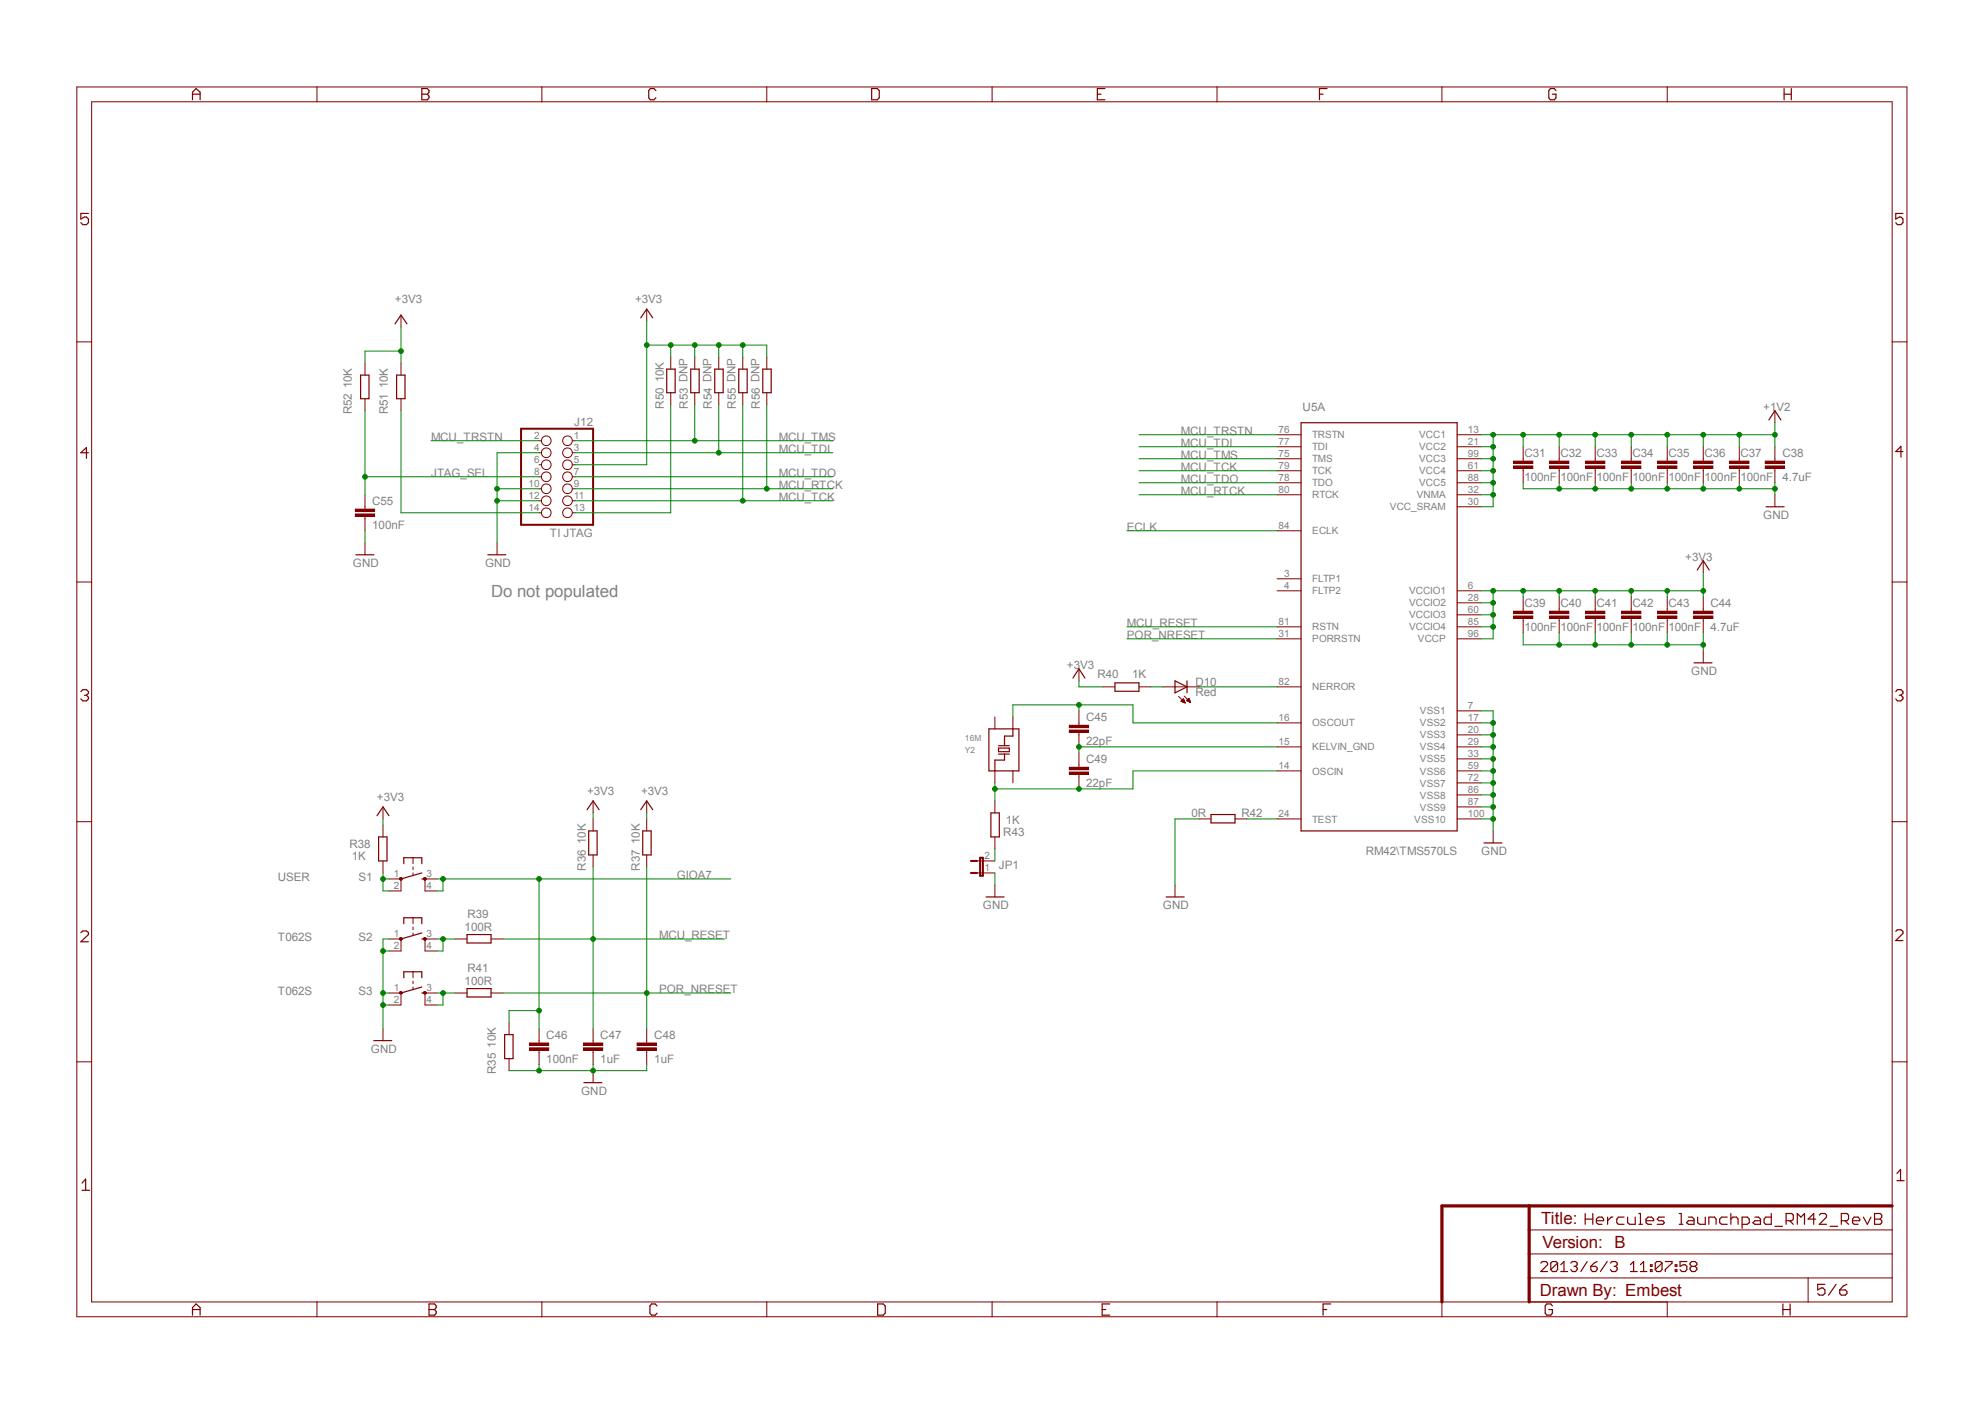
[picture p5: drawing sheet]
<svg xmlns="http://www.w3.org/2000/svg" width="420mm" height="297mm" viewBox="0 0 420 297" stroke-linecap="round" stroke-linejoin="round" font-family="sans-serif">
<g fill="none" stroke="#800000" stroke-width=".21">
<path d="M16.3 18.4h387.1v260.2h-387.1zM67.1 18.4v3.1M114.6 18.4v3.1M162.2 18.4v3.1M209.9 18.4v3.1M257.5 18.4v3.1M305.1 18.4v3.1M352.7 18.4v3.1M19.4 21.5h380.9v253.9h-380.9zM16.3 72.3h3.1M400.3 72.3h3.1M270.2 92h5.1"/>
<path d="M270.2 94.5h5.1M270.2 97.1h5.1M270.2 99.6h5.1M308.3 92h5.1M308.3 94.5h5.1M308.3 97.1h5.1M308.3 99.6h5.1M375.5 86.9v2.5M270.2 102.1h5.1M270.2 104.7h5.1M270.2 112.3h5.1M308.3 102.1h5.1"/>
<path d="M308.3 104.7h5.1M308.3 107.2h5.1M360.3 118.6v2.6M375.5 104.7v2.5M16.3 123.1h3.1M270.2 125h5.1M270.2 132.6h5.1M270.2 135.2h5.1M270.2 122.5h5.1M308.3 125h5.1M308.3 127.5h5.1M308.3 130.1h5.1"/>
<path d="M308.3 132.6h5.1M308.3 135.2h5.1M360.3 137.7v2.5M400.3 123.1h3.1M228.3 141.5v2.5M270.2 152.9h5.1M270.2 158h5.1M270.2 145.3h5.1M308.3 150.4h5.1M308.3 152.9h5.1M308.3 155.5h5.1M308.3 158h5.1"/>
<path d="M16.3 173.8h3.1M81 170.7v2.6M125.5 169.4v2.6M136.8 169.4v2.6M270.2 163.1h5.1M270.2 173.3h5.1M308.3 160.6h5.1M308.3 163.1h5.1M308.3 165.6h5.1M308.3 168.2h5.1M308.3 170.7h5.1M308.3 173.3h5.1"/>
<path d="M315.9 175.8v2.5M400.3 173.8h3.1M84.8 186v2.5M87.4 181.5v1.2M87.4 183.4v.6M87.4 184.7v.6M89.9 186v2.5M210.5 187.2v2.6M248.6 187.2v2.6M81 217.6v2.6M16.3 224.6h3.1M125.5 226.5v2.6"/>
<path d="M400.3 224.6h3.1M67.1 275.4v3.2M114.6 275.4v3.2M162.2 275.4v3.2M209.9 275.4v3.2M257.5 275.4v3.2M305.1 275.4v3.2M323.5 270.4h76.8M323.5 265.3h76.8M323.5 260.2h76.8M352.7 275.4v3.2M382.5 270.4v5"/>
</g>
<path d="M323.5 255.1v20.3M400.3 255.1h-95.2v20.3" fill="none" stroke="#800000" stroke-width=".68"/>
<g fill="none" stroke="#800000" stroke-width=".25">
<path d="M40.7 19.9h1.6M89.2 18.7h1.2l.4 .5v.3l-.4 .4 .4 .4v.4l-.4 .4h-1.2zM89.2 19.9h1.2M138.8 19.2l-.5-.5h-.7l-.4 .5v1.5l.4 .4h.7l.5-.4M184.4 18.7h1.2l.4 .5v1.5l-.4 .4h-1.2zM232.2 19.9h.7M233.8 18.7h-1.6v2.4h1.6M279.1 19.9h.8M280.8 18.7h-1.7v2.4M329.2 19.2l-.4-.5h-.8l-.3 .5v1.5l.3 .4h.8l.4-.4v-.8h-.8M377.4 18.7v2.4M377.4 19.9h1.6"/>
<path d="M379 18.7v2.4M40.7 21.1v-1.6l.8-.8 .8 .8v1.6M18.7 45.2h-1.6v1.1l.8-.4h.4l.4 .4v.8l-.4 .4h-.8l-.4-.4M402.6 45.2h-1.5v1.1l.7-.4h.4l.4 .4v.8l-.4 .4h-.8l-.3-.4M18.7 95.8h-1.6l1.2-1.1v2.3M275.3 89.4h33v86.4h-33zM374.2 88.8l1.3-1.9 1.3 1.9M402.6 95.5h-1.5l1.1-1.1v2.3M373.6 107.2h3.8M359.1 120.6l1.2-2 1.3 2M17.1 146.3l.4-.4h.8l.4 .4v.4l-.4 .4M17.9 147.1h.4"/>
<path d="M18.3 147.1l.4 .4v.4l-.4 .4h-.8l-.4-.4M227 143.5l1.3-2 1.2 2M358.4 140.2h3.8M401.1 146.3l.3-.4h.8l.4 .4v.4l-.4 .4M401.8 147.1h.4M402.2 147.1l.4 .4v.4l-.4 .4h-.8l-.3-.4M79.8 172.6l1.2-1.9 1.3 1.9M124.2 171.3l1.3-1.9 1.2 1.9M135.6 171.3l1.2-1.9 1.3 1.9M313.9 178.3h3.9M17.1 197.3l.4-.3h.8l.4 .3v.4l-1.6 1.5h1.6M85.4 182.7v-1.2h3.8v1.2"/>
<path d="M89.2 186h.7M89.2 184.7l-4.4 1.3M208.6 189.8h3.8M246.7 189.8h3.8M401.1 197l.3-.3h.8l.4 .3v.5l-1.5 1.5h1.5M79.1 220.2h3.8M123.5 229.1h3.8M17.4 250.3l.7-.8v2.3M17.4 251.8h1.6M335.4 256.7v2.3M335.4 257.9h1.6M337 256.7v2.3"/>
<path d="M337.7 258.3h1.6v-.4l-.4-.4h-.7l-.5 .4v.8l.5 .3h.7M340.1 257.5v1.5M341.2 257.5h-.3l-.8 .8M343.6 257.5h-1.2l-.3 .4v.8l.3 .3h1.2M344.3 257.5v1.2l.5 .3h1.1v-1.5M346.7 259h.8M346.7 256.7h.3v2.3M348.2 258.3h1.6v-.4l-.4-.4h-.7l-.5 .4v.8l.5 .3h.7M352.1 257.5h-1.2l-.3 .4 .3 .4h.9l.3 .4-.3 .3h-1.2M355.3 259h.7M355.3 256.7h.4v2.3M357.2 257.5h.8l.4 .4v1.1h-1.2l-.4-.3 .4-.4h1.2"/>
<path d="M359.2 257.5v1.2l.4 .3h1.2v-1.5M361.5 259v-1.5h1.2l.4 .4v1.1M365.4 257.5h-1.2l-.4 .4v.8l.4 .3h1.2M366.2 257.9l.4-.4h.8l.3 .4v1.1M366.2 256.7v2.3M368.6 259h1.1l.4-.3v-.8l-.4-.4h-1.1v2.4M371.3 257.5h.7l.4 .4v1.1h-1.1l-.5-.3 .5-.4h1.1M374.7 256.7v2.3h-1.2l-.3-.3v-.8l.3-.4h1.2M375.5 259.4h1.6M377.9 258.3h1.2l.3-.4v-.8l-.3-.4h-1.2v2.3M378.6 258.3l.8 .7M380.2 259v-2.3l.8 .8 .8-.8v2.3"/>
<path d="M384.1 257.9h-1.6l1.2-1.2v2.3M384.9 257.1l.3-.4h.9l.3 .4v.4l-1.5 1.5h1.5M387.2 259.4h1.6M389.6 258.3h1.1l.4-.4v-.8l-.4-.4h-1.1v2.3M390.3 258.3l.8 .7M391.9 258.3h1.5v-.4l-.3-.4h-.8l-.4 .4v.8l.4 .3h.8M394.2 257.5l.9 1.5 .7-1.5M396.6 257.9h1.2M396.6 256.7h1.2l.3 .4v.4l-.3 .4 .3 .4v.4l-.3 .3h-1.2zM401.3 248.3l.8-.9v2.4M401.3 249.8h1.5M40.7 278.2v-1.6l.8-.7 .8 .7v1.6"/>
<path d="M40.7 277.1h1.6M90.8 277.1h1.1M90.8 275.9h1.1l.4 .4v.3l-.4 .5 .4 .4v.3l-.4 .4h-1.1zM139 276.3l-.4-.4h-.8l-.3 .4v1.5l.3 .4h.8l.4-.4M185.7 275.9h1.2l.4 .4v1.5l-.4 .4h-1.2zM233.2 277.1h.7M234.8 275.9h-1.6v2.3h1.6M279.9 277.1h.8M281.5 275.9h-1.6v2.3M326 267.2l.3-.3h.8l.3 .3v.4l-1.4 1.4h1.4M328.4 276.3l-.3-.4h-.9l-.3 .4v1.5l.3 .4h.9l.3-.4v-.7h-.7M329.5 267.2v1.4l-.3 .4h-.8l-.3-.4"/>
<path d="M329.5 267.2l-.3-.3h-.8l-.3 .3v1.4M329.5 267.2l-1.4 1.4M330.2 269h1.4M330.2 267.6l.7-.7v2.1M332.3 267.2l.4-.3h.6l.4 .3v.4l-.4 .3M333 267.9h.3M333.3 267.9l.4 .4v.3l-.4 .4h-.6l-.4-.4M335.8 266.9l-1.4 2.1M336.5 267.9h1.1l.3 .4v.3l-.3 .4h-.7l-.4-.4zM337.9 266.9l-.7 .3-.7 .7M340 266.9l-1.4 2.1M340.7 267.2l.3-.3h.8l.3 .3v.4l-.3 .3"/>
<path d="M341.5 267.9h.3M341.8 267.9l.3 .4v.3l-.3 .4h-.8l-.3-.4M344.9 269h1.5M344.9 267.6l.7-.7v2.1M347 269h1.4M347 267.6l.7-.7v2.1M349.2 268.6h.3v.4h-.3zM349.2 267.6h.3v.3h-.3zM351.6 267.2v1.4l-.3 .4h-.8l-.3-.4M351.6 267.2l-.3-.3h-.8l-.3 .3v1.4M351.6 267.2l-1.4 1.4M352.3 266.9h1.4v.3l-1.4 1.4v.4"/>
<path d="M354.4 268.6h.4v.4h-.4zM354.4 267.6h.4v.3h-.4zM356.9 266.9h-1.5v1l.7-.3h.4l.4 .3v.7l-.4 .4h-.7l-.4-.4M357.9 267.9l-.4-.3v-.4l.4-.3h.7l.4 .3v.4l-.4 .3M357.9 267.9l-.4 .4v.3l.4 .4h.7l.4-.4v-.3l-.4-.4M357.9 267.9h.7M377.2 277.1h1.5M377.2 275.9v2.3M378.7 275.9v2.3M386.1 271.7h-1.5v1.2l.7-.4h.4l.4 .4v.8l-.4 .3h-.8l-.3-.3M388.5 271.7l-1.7 2.3M389.2 272.9h1.2l.3 .3v.5l-.3 .3h-.8l-.4-.3z"/>
<path d="M390.7 271.7l-.7 .4-.8 .8"/>
</g>
<path d="M84.6 185.7l.2-.1 .4 .4-.4 .3-.3-.3z" fill-rule="evenodd" fill="#800000"/>
<path d="M84.6 185.7l.2-.1 .4 .4-.4 .3-.3-.3z" fill="none" stroke="#800000" stroke-width=".21"/>
<path d="M89.7 185.7l.2-.1 .4 .4-.4 .3-.3-.3z" fill-rule="evenodd" fill="#800000"/>
<path d="M82.3 186h2.5M82.3 188.5h2.5M84.8 198.7v2.5M87.4 194.2v1.2M87.4 196.1v.6M87.4 197.4v.6M89.7 185.7l.2-.1 .4 .4-.4 .3-.3-.3zM89.9 186h2.6M89.9 188.5h2.6M89.9 198.7v2.5" fill="none" stroke="#800000" stroke-width=".21"/>
<path d="M85.4 195.4v-1.2h3.8v1.2M89.2 198.7h.7M89.2 197.4l-4.4 1.3" fill="none" stroke="#800000" stroke-width=".25"/>
<path d="M84.6 198.4l.2-.1 .4 .4-.4 .3-.3-.3z" fill-rule="evenodd" fill="#800000"/>
<path d="M84.6 198.4l.2-.1 .4 .4-.4 .3-.3-.3z" fill="none" stroke="#800000" stroke-width=".21"/>
<path d="M89.7 198.4l.2-.1 .4 .4-.4 .3-.3-.3z" fill-rule="evenodd" fill="#800000"/>
<path d="M82.3 198.7h2.5M89.7 198.4l.2-.1 .4 .4-.4 .3-.3-.3zM89.9 198.7h2.6M82.3 201.2h2.5M84.8 210.1v2.5M87.4 205.6v1.3M87.4 207.5v.6M87.4 208.8v.6M89.9 201.2h2.6M89.9 210.1v2.5" fill="none" stroke="#800000" stroke-width=".21"/>
<path d="M85.4 206.9v-1.3h3.8v1.3M89.2 210.1h.7M89.2 208.8l-4.4 1.3" fill="none" stroke="#800000" stroke-width=".25"/>
<path d="M84.6 209.8l.2-.1 .4 .4-.4 .2h-.2z" fill-rule="evenodd" fill="#800000"/>
<path d="M84.6 209.8l.2-.1 .4 .4-.4 .2h-.2z" fill="none" stroke="#800000" stroke-width=".21"/>
<path d="M89.7 209.8l.2-.1 .4 .4-.4 .2h-.2z" fill-rule="evenodd" fill="#800000"/>
<g fill="none" stroke="#800000" stroke-width=".21">
<path d="M210.5 151.7v2.5M214.3 151.7v2.5M246 145.3h7.7M249.3 147.3l1.5 1.4M249.9 148.4l.9 .3M249.9 148.4l.5-.5 .4 .8M249.9 148.4h.7M249.9 148.3h.6M250 148.4h.6M250 148.2h.5M250.1 148.1h.3M250.2 148.5h.4"/>
<path d="M250.2 148h.2M250.3 147.9h.1M250.4 148.6h.3M250.5 147.3l1.4 1.3M250.5 148.7h.2M251 148.2h.7M251 148.2l.9 .4M251.1 148.3h.6M251.1 148.1h.6M251.2 148h.4M251.3 148.4h.5M251.3 147.9h.3"/>
<path d="M251.4 147.9h.1M251.5 148.4h.3M251.5 147.8h.1M251.5 147.8l-.5 .4M251.5 147.8l.4 .8M251.6 148.5h.2M251.8 148.6h.1M210.5 163.1v2.5M214.3 163.1v2.5M206.7 184.7h3.8M206.7 182.1h3.8M82.3 210.1h2.5"/>
<path d="M82.3 212.6h2.5M89.7 209.8l.2-.1 .4 .4-.4 .2h-.2zM89.9 210.1h2.6M89.9 212.6h2.6M125.5 220.2v.5M125.5 222.2v.5"/>
</g>
<path d="M209.2 154.2h6.4v8.9h-6.4zM211.2 157.8h2.3M211.2 158.3h2.3v.7h-2.3zM211.2 159.5h2.3M212.5 159.5v1.3h-2v2.3M214.3 154.2v1.5h-1.8v2.1M248.6 144l2.5 1.3-2.5 1.3zM251.1 144v2.6" fill="none" stroke="#800000" stroke-width=".25"/>
<path d="M205.4 184.7h1.3M205.4 182.1h1.3M207.3 181.5h.6v3.8h-.6z" fill="none" stroke="#800000" stroke-width=".42"/>
<path d="M123.4 221.7h4.1v.5h-4.1z" fill-rule="evenodd" fill="#800000"/>
<path d="M123.4 221.7h4.1v.5h-4.1z" fill="none" stroke="#800000" stroke-width=".21"/>
<path d="M123.4 220.7h4.1v.5h-4.1z" fill-rule="evenodd" fill="#800000"/>
<path d="M125.5 217.6v2.6M123.4 220.7h4.1v.5h-4.1zM125.5 222.7v2.5M136.8 220.2v.5M136.8 222.2v.5" fill="none" stroke="#800000" stroke-width=".21"/>
<path d="M134.8 221.7h4.1v.5h-4.1z" fill-rule="evenodd" fill="#800000"/>
<path d="M134.8 221.7h4.1v.5h-4.1z" fill="none" stroke="#800000" stroke-width=".21"/>
<path d="M134.8 220.7h4.1v.5h-4.1z" fill-rule="evenodd" fill="#800000"/>
<path d="M136.8 217.6v2.6M114 220.2v.5M114 222.2v.5M134.8 220.7h4.1v.5h-4.1zM136.8 222.7v2.5" fill="none" stroke="#800000" stroke-width=".21"/>
<path d="M112 221.7h4.1v.5h-4.1z" fill-rule="evenodd" fill="#800000"/>
<path d="M112 221.7h4.1v.5h-4.1z" fill="none" stroke="#800000" stroke-width=".21"/>
<path d="M112 220.7h4.1v.5h-4.1z" fill-rule="evenodd" fill="#800000"/>
<g fill="none" stroke="#800000" stroke-width=".21">
<path d="M228.3 152.9v.5M228.3 155v.5M233.3 145.3h2.6M241 145.3h2.5M81 174.5v2.6M125.5 173.3v2.5M136.8 173.3v2.5M210.5 169.4v2.6M210.5 177.1v2.5M81 182.1v2.6M96.3 198.7h2.5M103.9 198.7h2.5"/>
<path d="M125.5 180.9v2.5M136.8 180.9v2.5M96.3 210.1h2.5M103.9 210.1h2.5M114 217.6v2.6M112 220.7h4.1v.5h-4.1zM114 222.7v2.5"/>
</g>
<path d="M235.9 144.5h5.1v1.7h-5.1zM80.1 177.1h1.8v5h-1.8zM124.5 175.8h1.8v5.1h-1.8zM136 175.8h1.8v5.1h-1.8zM209.6 172h1.8v5.1h-1.8zM98.8 197.7h5.1v1.8h-5.1zM98.8 209.2h5.1v1.7h-5.1z" fill="none" stroke="#800000" stroke-width=".25"/>
<path d="M226.2 154.5h4.1v.5h-4.1z" fill-rule="evenodd" fill="#800000"/>
<path d="M226.2 154.5h4.1v.5h-4.1z" fill="none" stroke="#800000" stroke-width=".21"/>
<path d="M226.2 153.4h4.1v.6h-4.1z" fill-rule="evenodd" fill="#800000"/>
<path d="M226.2 153.4h4.1v.6h-4.1zM228.3 150.4v2.5M228.3 155.5v2.5M228.3 161.8v.5M228.3 163.9v.5" fill="none" stroke="#800000" stroke-width=".21"/>
<path d="M226.2 163.4h4.1v.5h-4.1z" fill-rule="evenodd" fill="#800000"/>
<path d="M226.2 163.4h4.1v.5h-4.1z" fill="none" stroke="#800000" stroke-width=".21"/>
<path d="M226.2 162.3h4.1v.5h-4.1z" fill-rule="evenodd" fill="#800000"/>
<path d="M375.5 97.1v.5M375.5 99.1v.5M228.3 159.3v2.5M226.2 162.3h4.1v.5h-4.1zM228.3 164.4v2.5M253.7 173.3h2.5M261.3 173.3h2.5" fill="none" stroke="#800000" stroke-width=".21"/>
<path d="M256.2 172.3h5.1v1.8h-5.1z" fill="none" stroke="#800000" stroke-width=".25"/>
<path d="M373.5 98.6h4v.5h-4z" fill-rule="evenodd" fill="#800000"/>
<path d="M373.5 98.6h4v.5h-4z" fill="none" stroke="#800000" stroke-width=".21"/>
<path d="M373.5 97.6h4v.5h-4z" fill-rule="evenodd" fill="#800000"/>
<path d="M373.5 97.6h4v.5h-4zM375.5 94.5v2.6M375.5 99.6v2.5M360.3 128.8v.5M360.3 130.8v.5" fill="none" stroke="#800000" stroke-width=".21"/>
<path d="M358.3 130.3h4.1v.5h-4.1z" fill-rule="evenodd" fill="#800000"/>
<path d="M358.3 130.3h4.1v.5h-4.1z" fill="none" stroke="#800000" stroke-width=".21"/>
<path d="M358.3 129.3h4.1v.5h-4.1z" fill-rule="evenodd" fill="#800000"/>
<path d="M322.2 128.8v.5M322.2 130.8v.5M358.3 129.3h4.1v.5h-4.1zM360.3 126.3v2.5M360.3 131.3v2.6" fill="none" stroke="#800000" stroke-width=".21"/>
<path d="M320.2 130.3h4.1v.5h-4.1z" fill-rule="evenodd" fill="#800000"/>
<path d="M320.2 130.3h4.1v.5h-4.1z" fill="none" stroke="#800000" stroke-width=".21"/>
<path d="M320.2 129.3h4.1v.5h-4.1z" fill-rule="evenodd" fill="#800000"/>
<path d="M320.2 129.3h4.1v.5h-4.1zM322.2 126.3v2.5M322.2 131.3v2.6M329.9 128.8v.5M329.9 130.8v.5" fill="none" stroke="#800000" stroke-width=".21"/>
<path d="M327.8 130.3h4.1v.5h-4.1z" fill-rule="evenodd" fill="#800000"/>
<path d="M327.8 130.3h4.1v.5h-4.1z" fill="none" stroke="#800000" stroke-width=".21"/>
<path d="M327.8 129.3h4.1v.5h-4.1z" fill-rule="evenodd" fill="#800000"/>
<path d="M327.8 129.3h4.1v.5h-4.1zM329.9 126.3v2.5M329.9 131.3v2.6M337.5 128.8v.5M337.5 130.8v.5" fill="none" stroke="#800000" stroke-width=".21"/>
<path d="M335.4 130.3h4.1v.5h-4.1z" fill-rule="evenodd" fill="#800000"/>
<path d="M335.4 130.3h4.1v.5h-4.1z" fill="none" stroke="#800000" stroke-width=".21"/>
<path d="M335.4 129.3h4.1v.5h-4.1z" fill-rule="evenodd" fill="#800000"/>
<path d="M335.4 129.3h4.1v.5h-4.1zM337.5 126.3v2.5M337.5 131.3v2.6M345.1 128.8v.5M345.1 130.8v.5" fill="none" stroke="#800000" stroke-width=".21"/>
<path d="M343.1 130.3h4v.5h-4z" fill-rule="evenodd" fill="#800000"/>
<path d="M343.1 130.3h4v.5h-4z" fill="none" stroke="#800000" stroke-width=".21"/>
<path d="M343.1 129.3h4v.5h-4z" fill-rule="evenodd" fill="#800000"/>
<path d="M343.1 129.3h4v.5h-4zM345.1 126.3v2.5M345.1 131.3v2.6M352.7 128.8v.5M352.7 130.8v.5" fill="none" stroke="#800000" stroke-width=".21"/>
<path d="M350.7 130.3h4.1v.5h-4.1z" fill-rule="evenodd" fill="#800000"/>
<path d="M350.7 130.3h4.1v.5h-4.1z" fill="none" stroke="#800000" stroke-width=".21"/>
<path d="M350.7 129.3h4.1v.5h-4.1z" fill-rule="evenodd" fill="#800000"/>
<path d="M322.2 97.1v.5M322.2 99.1v.5M350.7 129.3h4.1v.5h-4.1zM352.7 126.3v2.5M352.7 131.3v2.6" fill="none" stroke="#800000" stroke-width=".21"/>
<path d="M320.2 98.6h4.1v.5h-4.1z" fill-rule="evenodd" fill="#800000"/>
<path d="M320.2 98.6h4.1v.5h-4.1z" fill="none" stroke="#800000" stroke-width=".21"/>
<path d="M320.2 97.6h4.1v.5h-4.1z" fill-rule="evenodd" fill="#800000"/>
<path d="M320.2 97.6h4.1v.5h-4.1zM322.2 94.5v2.6M322.2 99.6v2.5M329.9 97.1v.5M329.9 99.1v.5" fill="none" stroke="#800000" stroke-width=".21"/>
<path d="M327.8 98.6h4.1v.5h-4.1z" fill-rule="evenodd" fill="#800000"/>
<path d="M327.8 98.6h4.1v.5h-4.1z" fill="none" stroke="#800000" stroke-width=".21"/>
<path d="M327.8 97.6h4.1v.5h-4.1z" fill-rule="evenodd" fill="#800000"/>
<path d="M327.8 97.6h4.1v.5h-4.1zM329.9 94.5v2.6M329.9 99.6v2.5M337.5 97.1v.5M337.5 99.1v.5" fill="none" stroke="#800000" stroke-width=".21"/>
<path d="M335.4 98.6h4.1v.5h-4.1z" fill-rule="evenodd" fill="#800000"/>
<path d="M335.4 98.6h4.1v.5h-4.1z" fill="none" stroke="#800000" stroke-width=".21"/>
<path d="M335.4 97.6h4.1v.5h-4.1z" fill-rule="evenodd" fill="#800000"/>
<path d="M335.4 97.6h4.1v.5h-4.1zM337.5 94.5v2.6M337.5 99.6v2.5M345.1 97.1v.5M345.1 99.1v.5" fill="none" stroke="#800000" stroke-width=".21"/>
<path d="M343.1 98.6h4v.5h-4z" fill-rule="evenodd" fill="#800000"/>
<path d="M343.1 98.6h4v.5h-4z" fill="none" stroke="#800000" stroke-width=".21"/>
<path d="M343.1 97.6h4v.5h-4z" fill-rule="evenodd" fill="#800000"/>
<path d="M343.1 97.6h4v.5h-4zM345.1 94.5v2.6M345.1 99.6v2.5M352.7 97.1v.5M352.7 99.1v.5" fill="none" stroke="#800000" stroke-width=".21"/>
<path d="M350.7 98.6h4.1v.5h-4.1z" fill-rule="evenodd" fill="#800000"/>
<path d="M350.7 98.6h4.1v.5h-4.1z" fill="none" stroke="#800000" stroke-width=".21"/>
<path d="M350.7 97.6h4.1v.5h-4.1z" fill-rule="evenodd" fill="#800000"/>
<path d="M350.7 97.6h4.1v.5h-4.1zM352.7 94.5v2.6M352.7 99.6v2.5M360.3 97.1v.5M360.3 99.1v.5" fill="none" stroke="#800000" stroke-width=".21"/>
<path d="M358.3 98.6h4.1v.5h-4.1z" fill-rule="evenodd" fill="#800000"/>
<path d="M358.3 98.6h4.1v.5h-4.1z" fill="none" stroke="#800000" stroke-width=".21"/>
<path d="M358.3 97.6h4.1v.5h-4.1z" fill-rule="evenodd" fill="#800000"/>
<path d="M358.3 97.6h4.1v.5h-4.1zM360.3 94.5v2.6M360.3 99.6v2.5M368 97.1v.5M368 99.1v.5" fill="none" stroke="#800000" stroke-width=".21"/>
<path d="M365.9 98.6h4.1v.5h-4.1z" fill-rule="evenodd" fill="#800000"/>
<path d="M365.9 98.6h4.1v.5h-4.1z" fill="none" stroke="#800000" stroke-width=".21"/>
<path d="M365.9 97.6h4.1v.5h-4.1z" fill-rule="evenodd" fill="#800000"/>
<g fill="none" stroke="#800000" stroke-width=".21">
<path d="M77.2 76.8v2.6M84.8 66.7v2.5M84.8 76.8v2.6M136.8 65.4v2.5M141.9 75.6v2.5M77.2 84.4v2.5M84.8 84.4v2.5M114 93.2h.6M114 95.8h.6M114 98.3h.6M121.1 93.2h.6M121.1 95.8h.6"/>
<path d="M121.1 98.3h.6M141.9 83.1v2.5M365.9 97.6h4.1v.5h-4.1zM368 94.5v2.6M368 99.6v2.5M77.2 107.2v.5M77.2 109.2v.6M105.2 114.8v2.6M114 100.9h.6M114 103.4h.6M114 105.9h.6M114 108.5h.6"/>
<path d="M121.1 100.9h.6M121.1 103.4h.6M121.1 105.9h.6M121.1 108.5h.6"/>
<circle cx="115.6" cy="93.2" r="1.02"/>
<circle cx="115.6" cy="95.8" r="1.02"/>
<circle cx="115.6" cy="98.3" r="1.02"/>
<circle cx="120" cy="95.8" r="1.02"/>
<circle cx="120" cy="93.2" r="1.02"/>
<circle cx="120" cy="98.3" r="1.02"/>
<circle cx="115.6" cy="108.5" r="1.02"/>
<circle cx="115.6" cy="103.4" r="1.02"/>
<circle cx="115.6" cy="100.9" r="1.02"/>
<circle cx="115.6" cy="105.9" r="1.02"/>
<circle cx="120" cy="100.9" r="1.02"/>
<circle cx="120" cy="103.4" r="1.02"/>
<circle cx="120" cy="108.5" r="1.02"/>
<circle cx="120" cy="105.9" r="1.02"/>
</g>
<path d="M110.2 90.7h15.3v20.3h-15.3z" fill="none" stroke="#800000" stroke-width=".42"/>
<path d="M76.3 79.4h1.8v5h-1.8zM83.6 68.5l1.2-1.8 1.3 1.8M83.9 79.4h1.8v5h-1.8zM135.6 67.3l1.2-1.9 1.3 1.9M141.1 78.1h1.7v5h-1.7zM103.2 117.4h3.8" fill="none" stroke="#800000" stroke-width=".25"/>
<path d="M75.2 108.7h4v.5h-4z" fill-rule="evenodd" fill="#800000"/>
<path d="M75.2 108.7h4v.5h-4z" fill="none" stroke="#800000" stroke-width=".21"/>
<path d="M75.2 107.7h4v.5h-4z" fill-rule="evenodd" fill="#800000"/>
<g fill="none" stroke="#800000" stroke-width=".21">
<path d="M147 75.6v2.5M152.1 75.6v2.5M157.1 75.6v2.5M162.2 75.6v2.5M147 83.1v2.5M152.1 83.1v2.5M157.1 83.1v2.5M162.2 83.1v2.5M75.2 107.7h4v.5h-4zM77.2 104.7v2.5M77.2 109.8v2.5M77.2 114.8v2.6"/>
<path d="M107.7 216.4v2.5M107.7 224v2.5"/>
</g>
<path d="M146.1 78.1h1.8v5h-1.8zM151.2 78.1h1.8v5h-1.8zM156.3 78.1h1.8v5h-1.8zM161.4 78.1h1.8v5h-1.8zM75.3 117.4h3.8M106.8 218.9h1.7v5.1h-1.7z" fill="none" stroke="#800000" stroke-width=".25"/>
<path d="M313.4 92h31.7M315.9 92v2.5h-2.5" fill="none" stroke="#008000" stroke-width=".21"/>
<circle cx="315.9" cy="92" r=".5" fill="#008000"/>
<g fill="none" stroke="#008000" stroke-width=".21">
<path d="M315.9 94.5v2.6h-2.5"/>
<circle cx="315.9" cy="92" r=".5"/>
</g>
<circle cx="315.9" cy="94.5" r=".5" fill="#008000"/>
<g fill="none" stroke="#008000" stroke-width=".21">
<path d="M315.9 97.1v2.5h-2.5"/>
<circle cx="315.9" cy="94.5" r=".5"/>
</g>
<circle cx="315.9" cy="97.1" r=".5" fill="#008000"/>
<g fill="none" stroke="#008000" stroke-width=".21">
<path d="M315.9 99.6v2.5h-2.5"/>
<circle cx="315.9" cy="97.1" r=".5"/>
</g>
<circle cx="315.9" cy="99.6" r=".5" fill="#008000"/>
<g fill="none" stroke="#008000" stroke-width=".21">
<path d="M315.9 102.1v2.6h-2.5"/>
<circle cx="315.9" cy="99.6" r=".5"/>
</g>
<circle cx="315.9" cy="102.1" r=".5" fill="#008000"/>
<g fill="none" stroke="#008000" stroke-width=".21">
<path d="M315.9 104.7v2.5h-2.5"/>
<circle cx="315.9" cy="102.1" r=".5"/>
</g>
<circle cx="315.9" cy="104.7" r=".5" fill="#008000"/>
<g fill="none" stroke="#008000" stroke-width=".21">
<path d="M322.2 92v2.5"/>
<circle cx="315.9" cy="104.7" r=".5"/>
</g>
<circle cx="322.2" cy="92" r=".5" fill="#008000"/>
<g fill="none" stroke="#008000" stroke-width=".21">
<path d="M329.9 92v2.5"/>
<circle cx="322.2" cy="92" r=".5"/>
</g>
<circle cx="329.9" cy="92" r=".5" fill="#008000"/>
<g fill="none" stroke="#008000" stroke-width=".21">
<path d="M337.5 92v2.5"/>
<circle cx="329.9" cy="92" r=".5"/>
</g>
<circle cx="337.5" cy="92" r=".5" fill="#008000"/>
<g fill="none" stroke="#008000" stroke-width=".21">
<path d="M345.1 92h30.4M375.5 89.4v5.1"/>
<circle cx="337.5" cy="92" r=".5"/>
</g>
<circle cx="375.5" cy="92" r=".5" fill="#008000"/>
<g fill="none" stroke="#008000" stroke-width=".21">
<path d="M368 92v2.5"/>
<circle cx="375.5" cy="92" r=".5"/>
</g>
<circle cx="368" cy="92" r=".5" fill="#008000"/>
<g fill="none" stroke="#008000" stroke-width=".21">
<path d="M360.3 92v2.5"/>
<circle cx="368" cy="92" r=".5"/>
</g>
<circle cx="360.3" cy="92" r=".5" fill="#008000"/>
<g fill="none" stroke="#008000" stroke-width=".21">
<path d="M352.7 92v2.5"/>
<circle cx="360.3" cy="92" r=".5"/>
</g>
<circle cx="352.7" cy="92" r=".5" fill="#008000"/>
<g fill="none" stroke="#008000" stroke-width=".21">
<path d="M345.1 92v2.5"/>
<circle cx="352.7" cy="92" r=".5"/>
</g>
<circle cx="345.1" cy="92" r=".5" fill="#008000"/>
<g fill="none" stroke="#008000" stroke-width=".21">
<path d="M329.9 103.4h45.6M375.5 102.1v2.6"/>
<circle cx="345.1" cy="92" r=".5"/>
</g>
<circle cx="375.5" cy="103.4" r=".5" fill="#008000"/>
<g fill="none" stroke="#008000" stroke-width=".21">
<path d="M329.9 102.1v1.3"/>
<circle cx="375.5" cy="103.4" r=".5"/>
</g>
<circle cx="329.9" cy="103.4" r=".5" fill="#008000"/>
<g fill="none" stroke="#008000" stroke-width=".21">
<path d="M337.5 102.1v1.3"/>
<circle cx="329.9" cy="103.4" r=".5"/>
</g>
<circle cx="337.5" cy="103.4" r=".5" fill="#008000"/>
<g fill="none" stroke="#008000" stroke-width=".21">
<path d="M345.1 102.1v1.3"/>
<circle cx="337.5" cy="103.4" r=".5"/>
</g>
<circle cx="345.1" cy="103.4" r=".5" fill="#008000"/>
<g fill="none" stroke="#008000" stroke-width=".21">
<path d="M352.7 102.1v1.3"/>
<circle cx="345.1" cy="103.4" r=".5"/>
</g>
<circle cx="352.7" cy="103.4" r=".5" fill="#008000"/>
<g fill="none" stroke="#008000" stroke-width=".21">
<path d="M360.3 102.1v1.3"/>
<circle cx="352.7" cy="103.4" r=".5"/>
</g>
<circle cx="360.3" cy="103.4" r=".5" fill="#008000"/>
<g fill="none" stroke="#008000" stroke-width=".21">
<path d="M368 102.1v1.3"/>
<circle cx="360.3" cy="103.4" r=".5"/>
</g>
<circle cx="368" cy="103.4" r=".5" fill="#008000"/>
<g fill="none" stroke="#008000" stroke-width=".21">
<path d="M322.2 102.1v1.3h7.7M322.2 133.9v2.5h7.7M360.3 133.9v3.8"/>
<circle cx="368" cy="103.4" r=".5"/>
</g>
<circle cx="360.3" cy="136.4" r=".5" fill="#008000"/>
<g fill="none" stroke="#008000" stroke-width=".21">
<path d="M329.9 136.4h30.4M352.7 133.9v2.5"/>
<circle cx="360.3" cy="136.4" r=".5"/>
</g>
<circle cx="352.7" cy="136.4" r=".5" fill="#008000"/>
<g fill="none" stroke="#008000" stroke-width=".21">
<path d="M345.1 133.9v2.5"/>
<circle cx="352.7" cy="136.4" r=".5"/>
</g>
<circle cx="345.1" cy="136.4" r=".5" fill="#008000"/>
<g fill="none" stroke="#008000" stroke-width=".21">
<path d="M337.5 133.9v2.5"/>
<circle cx="345.1" cy="136.4" r=".5"/>
</g>
<circle cx="337.5" cy="136.4" r=".5" fill="#008000"/>
<g fill="none" stroke="#008000" stroke-width=".21">
<path d="M329.9 133.9v2.5"/>
<circle cx="337.5" cy="136.4" r=".5"/>
</g>
<circle cx="329.9" cy="136.4" r=".5" fill="#008000"/>
<g fill="none" stroke="#008000" stroke-width=".21">
<path d="M313.4 150.4h2.5v25.4M313.4 152.9h2.5"/>
<circle cx="329.9" cy="136.4" r=".5"/>
</g>
<circle cx="315.9" cy="152.9" r=".5" fill="#008000"/>
<g fill="none" stroke="#008000" stroke-width=".21">
<path d="M313.4 155.5h2.5"/>
<circle cx="315.9" cy="152.9" r=".5"/>
</g>
<circle cx="315.9" cy="155.5" r=".5" fill="#008000"/>
<g fill="none" stroke="#008000" stroke-width=".21">
<path d="M313.4 158h2.5"/>
<circle cx="315.9" cy="155.5" r=".5"/>
</g>
<circle cx="315.9" cy="158" r=".5" fill="#008000"/>
<g fill="none" stroke="#008000" stroke-width=".21">
<path d="M313.4 160.6h2.5"/>
<circle cx="315.9" cy="158" r=".5"/>
</g>
<circle cx="315.9" cy="160.6" r=".5" fill="#008000"/>
<g fill="none" stroke="#008000" stroke-width=".21">
<path d="M313.4 163.1h2.5"/>
<circle cx="315.9" cy="160.6" r=".5"/>
</g>
<circle cx="315.9" cy="163.1" r=".5" fill="#008000"/>
<g fill="none" stroke="#008000" stroke-width=".21">
<path d="M313.4 165.6h2.5"/>
<circle cx="315.9" cy="163.1" r=".5"/>
</g>
<circle cx="315.9" cy="165.6" r=".5" fill="#008000"/>
<g fill="none" stroke="#008000" stroke-width=".21">
<path d="M313.4 168.2h2.5"/>
<circle cx="315.9" cy="165.6" r=".5"/>
</g>
<circle cx="315.9" cy="168.2" r=".5" fill="#008000"/>
<g fill="none" stroke="#008000" stroke-width=".21">
<path d="M313.4 170.7h2.5"/>
<circle cx="315.9" cy="168.2" r=".5"/>
</g>
<circle cx="315.9" cy="170.7" r=".5" fill="#008000"/>
<g fill="none" stroke="#008000" stroke-width=".21">
<path d="M313.4 173.3h2.5"/>
<circle cx="315.9" cy="170.7" r=".5"/>
</g>
<circle cx="315.9" cy="173.3" r=".5" fill="#008000"/>
<g fill="none" stroke="#008000" stroke-width=".21">
<path d="M253.7 173.3h-5.1v13.9M81 212.6h1.3M82.3 210.1h-1.3v7.5"/>
<circle cx="315.9" cy="173.3" r=".5"/>
</g>
<circle cx="81" cy="212.6" r=".5" fill="#008000"/>
<g fill="none" stroke="#008000" stroke-width=".21">
<path d="M82.3 198.7h-1.3v2.5h1.3"/>
<circle cx="81" cy="212.6" r=".5"/>
</g>
<circle cx="81" cy="201.2" r=".5" fill="#008000"/>
<g fill="none" stroke="#008000" stroke-width=".21">
<path d="M81 201.2v8.9"/>
<circle cx="81" cy="201.2" r=".5"/>
</g>
<circle cx="81" cy="210.1" r=".5" fill="#008000"/>
<g fill="none" stroke="#008000" stroke-width=".21">
<path d="M210.5 184.7v2.5M114 225.2v1.3h-6.3M136.8 225.2v1.3"/>
<circle cx="81" cy="210.1" r=".5"/>
</g>
<circle cx="114.1" cy="226.5" r=".5" fill="#008000"/>
<g fill="none" stroke="#008000" stroke-width=".21">
<path d="M125.5 225.2v1.3h-11.5"/>
<circle cx="114.1" cy="226.5" r=".5"/>
</g>
<circle cx="125.5" cy="226.5" r=".5" fill="#008000"/>
<g fill="none" stroke="#008000" stroke-width=".21">
<path d="M105.2 105.9h8.8M114 103.4h-8.8v11.4M125.5 226.5h11.3"/>
<circle cx="125.5" cy="226.5" r=".5"/>
</g>
<circle cx="105.2" cy="105.9" r=".5" fill="#008000"/>
<g fill="none" stroke="#008000" stroke-width=".21">
<path d="M114 95.8h-8.8v7.6"/>
<circle cx="105.2" cy="105.9" r=".5"/>
</g>
<circle cx="105.2" cy="103.4" r=".5" fill="#008000"/>
<g fill="none" stroke="#008000" stroke-width=".21">
<path d="M77.2 112.3v2.5M313.4 125h2.5M360.3 121.2v5.1"/>
<circle cx="105.2" cy="103.4" r=".5"/>
</g>
<circle cx="360.3" cy="125" r=".5" fill="#008000"/>
<g fill="none" stroke="#008000" stroke-width=".21">
<path d="M315.9 125h44.4M322.2 125v1.3"/>
<circle cx="360.3" cy="125" r=".5"/>
</g>
<circle cx="322.2" cy="125" r=".5" fill="#008000"/>
<g fill="none" stroke="#008000" stroke-width=".21">
<path d="M329.9 125v1.3"/>
<circle cx="322.2" cy="125" r=".5"/>
</g>
<circle cx="329.9" cy="125" r=".5" fill="#008000"/>
<g fill="none" stroke="#008000" stroke-width=".21">
<path d="M337.5 125v1.3"/>
<circle cx="329.9" cy="125" r=".5"/>
</g>
<circle cx="337.5" cy="125" r=".5" fill="#008000"/>
<g fill="none" stroke="#008000" stroke-width=".21">
<path d="M345.1 125v1.3"/>
<circle cx="337.5" cy="125" r=".5"/>
</g>
<circle cx="345.1" cy="125" r=".5" fill="#008000"/>
<g fill="none" stroke="#008000" stroke-width=".21">
<path d="M352.7 125v1.3"/>
<circle cx="345.1" cy="125" r=".5"/>
</g>
<circle cx="352.7" cy="125" r=".5" fill="#008000"/>
<g fill="none" stroke="#008000" stroke-width=".21">
<path d="M315.9 125v2.5h-2.5"/>
<circle cx="352.7" cy="125" r=".5"/>
</g>
<circle cx="315.9" cy="125" r=".5" fill="#008000"/>
<g fill="none" stroke="#008000" stroke-width=".21">
<path d="M315.9 127.5v2.6h-2.5"/>
<circle cx="315.9" cy="125" r=".5"/>
</g>
<circle cx="315.9" cy="127.5" r=".5" fill="#008000"/>
<g fill="none" stroke="#008000" stroke-width=".21">
<path d="M315.9 130.1v2.5h-2.5"/>
<circle cx="315.9" cy="127.5" r=".5"/>
</g>
<circle cx="315.9" cy="130.1" r=".5" fill="#008000"/>
<g fill="none" stroke="#008000" stroke-width=".21">
<path d="M315.9 132.6v2.6h-2.5"/>
<circle cx="315.9" cy="130.1" r=".5"/>
</g>
<circle cx="315.9" cy="132.6" r=".5" fill="#008000"/>
<g fill="none" stroke="#008000" stroke-width=".21">
<path d="M136.8 67.9v30.4h-15.1M136.8 73h5.1v2.6M228.3 144v1.3h5M125.5 172v1.3M136.8 172v1.3"/>
<circle cx="315.9" cy="132.6" r=".5"/>
</g>
<circle cx="136.8" cy="73" r=".5" fill="#008000"/>
<g fill="none" stroke="#008000" stroke-width=".21">
<path d="M141.9 73h5.1v2.6"/>
<circle cx="136.8" cy="73" r=".5"/>
</g>
<circle cx="141.9" cy="73" r=".5" fill="#008000"/>
<g fill="none" stroke="#008000" stroke-width=".21">
<path d="M147 73h5.1v2.6"/>
<circle cx="141.9" cy="73" r=".5"/>
</g>
<circle cx="147" cy="73" r=".5" fill="#008000"/>
<g fill="none" stroke="#008000" stroke-width=".21">
<path d="M152.1 73h5v2.6"/>
<circle cx="147" cy="73" r=".5"/>
</g>
<circle cx="152.1" cy="73" r=".5" fill="#008000"/>
<g fill="none" stroke="#008000" stroke-width=".21">
<path d="M157.1 73h5.1v2.6"/>
<circle cx="152.1" cy="73" r=".5"/>
</g>
<circle cx="157.1" cy="73" r=".5" fill="#008000"/>
<g fill="none" stroke="#008000" stroke-width=".21">
<path d="M84.8 69.2v7.6M84.8 74.3h-7.6v2.5"/>
<circle cx="157.1" cy="73" r=".5"/>
</g>
<circle cx="84.8" cy="74.3" r=".5" fill="#008000"/>
<g fill="none" stroke="#008000" stroke-width=".21">
<path d="M238.4 135.2h31.8M243.5 145.3h2.5M253.7 145.3h16.5M81 173.3v1.2M263.8 173.3h6.4M136.8 183.4v26.7M106.4 210.1h48.2"/>
<circle cx="84.8" cy="74.3" r=".5"/>
</g>
<circle cx="136.8" cy="210.1" r=".5" fill="#008000"/>
<g fill="none" stroke="#008000" stroke-width=".21">
<path d="M214.3 151.7v-2.6h25.4v3.8h30.5M228.3 149.1v1.3M136.8 210.1v7.5"/>
<circle cx="136.8" cy="210.1" r=".5"/>
</g>
<circle cx="228.3" cy="149.1" r=".5" fill="#008000"/>
<g fill="none" stroke="#008000" stroke-width=".21">
<path d="M121.7 93.2h54.5M147 85.6v7.6M241 97.1h29.2"/>
<circle cx="228.3" cy="149.1" r=".5"/>
</g>
<circle cx="147" cy="93.2" r=".5" fill="#008000"/>
<g fill="none" stroke="#008000" stroke-width=".21">
<path d="M121.7 95.8h54.5M152.1 85.6v10.2M241 94.5h29.2"/>
<circle cx="147" cy="93.2" r=".5"/>
</g>
<circle cx="152.1" cy="95.8" r=".5" fill="#008000"/>
<g fill="none" stroke="#008000" stroke-width=".21">
<path d="M157.1 85.6v20.3M241 99.6h29.2M121.7 105.9h54.5"/>
<circle cx="152.1" cy="95.8" r=".5"/>
</g>
<circle cx="157.1" cy="105.9" r=".5" fill="#008000"/>
<g fill="none" stroke="#008000" stroke-width=".21">
<path d="M162.2 85.6v17.8M121.7 100.9h54.5M121.7 103.4h54.5M241 102.1h29.2M241 104.7h29.2"/>
<circle cx="157.1" cy="105.9" r=".5"/>
</g>
<circle cx="162.2" cy="103.4" r=".5" fill="#008000"/>
<g fill="none" stroke="#008000" stroke-width=".21">
<path d="M91.2 93.2h22.8M241 92h29.2M92.5 198.7h3.8M93.7 198.7v2.5h-1.2"/>
<circle cx="162.2" cy="103.4" r=".5"/>
</g>
<circle cx="93.7" cy="198.7" r=".5" fill="#008000"/>
<g fill="none" stroke="#008000" stroke-width=".21">
<path d="M92.5 210.1h3.8M93.7 210.1v2.5h-1.2"/>
<circle cx="93.7" cy="198.7" r=".5"/>
</g>
<circle cx="93.7" cy="210.1" r=".5" fill="#008000"/>
<g fill="none" stroke="#008000" stroke-width=".21">
<path d="M238.4 112.3h31.8M106.4 198.7h19.1M125.5 183.4v34.2"/>
<circle cx="93.7" cy="210.1" r=".5"/>
</g>
<circle cx="125.5" cy="198.7" r=".5" fill="#008000"/>
<g fill="none" stroke="#008000" stroke-width=".21">
<path d="M238.4 132.6h31.8M125.5 198.7h27.8M154.6 186h-40.6v31.6M114 213.8h-6.3v2.6"/>
<circle cx="125.5" cy="198.7" r=".5"/>
</g>
<circle cx="114.1" cy="213.8" r=".5" fill="#008000"/>
<g fill="none" stroke="#008000" stroke-width=".21">
<path d="M92.5 186h21.5M93.7 186v2.5h-1.2"/>
<circle cx="114.1" cy="213.8" r=".5"/>
</g>
<circle cx="93.7" cy="186" r=".5" fill="#008000"/>
<circle cx="93.7" cy="186" r=".5" fill="none" stroke="#008000" stroke-width=".21"/>
<circle cx="114.1" cy="186" r=".5" fill="#008000"/>
<g fill="none" stroke="#008000" stroke-width=".21">
<path d="M210.5 165.6v3.8M210.5 179.6v2.5M270.2 163.1h-30.5v3.8h-11.4"/>
<circle cx="114.1" cy="186" r=".5"/>
</g>
<circle cx="210.5" cy="166.9" r=".5" fill="#008000"/>
<g fill="none" stroke="#008000" stroke-width=".21">
<path d="M210.5 166.9h17.8"/>
<circle cx="210.5" cy="166.9" r=".5"/>
</g>
<circle cx="228.3" cy="166.9" r=".5" fill="#008000"/>
<g fill="none" stroke="#008000" stroke-width=".21">
<path d="M228.3 158h41.9"/>
<circle cx="228.3" cy="166.9" r=".5"/>
</g>
<circle cx="228.3" cy="158" r=".5" fill="#008000"/>
<g fill="none" stroke="#008000" stroke-width=".21">
<path d="M77.2 86.9v17.8M84.8 86.9v21.6h29.2M141.9 85.6v22.9h-20.2M77.2 100.9h36.8M228.3 158v1.3"/>
<circle cx="228.3" cy="158" r=".5"/>
</g>
<circle cx="77.2" cy="100.9" r=".5" fill="#008000"/>
<g fill="none" stroke="#008000" stroke-width=".21">
<path d="M81 186h1.3M81 184.7v3.8h1.3"/>
<circle cx="77.2" cy="100.9" r=".5"/>
</g>
<circle cx="81" cy="186" r=".5" fill="#008000"/>
<circle cx="81" cy="186" r=".5" fill="none" stroke="#008000" stroke-width=".21"/>
<text font-size="3.6" fill="#808080" x="103.9" y="126.3">Do not populated</text>
<g font-size="3.6" fill="#800000">
<text x="326.1" y="259">Title:</text>
<text x="326.3" y="264.1">Version: B</text>
<text x="325.8" y="274.3">Drawn By: Embest</text>
</g>
<g font-size="2.5" fill="#808080">
<text x="83.6" y="64.1">+3V3</text>
<text x="134.4" y="64.1">+3V3</text>
<text x="74.4" y="82.2" transform="rotate(-90 74.4 82.2)">10K</text>
<text x="82" y="82.2" transform="rotate(-90 82 82.2)">10K</text>
<text x="140.5" y="80.9" transform="rotate(-90 140.5 80.9)">10K</text>
<text x="74.4" y="87.7" transform="rotate(-90 74.4 87.7)">R52</text>
<text x="82" y="87.7" transform="rotate(-90 82 87.7)">R51</text>
<text x="140.5" y="86.5" transform="rotate(-90 140.5 86.5)">R50</text>
<text x="145.5" y="86.5" transform="rotate(-90 145.5 86.5)">R53 DNP</text>
<text x="150.6" y="86.5" transform="rotate(-90 150.6 86.5)">R54 DNP</text>
<text x="155.7" y="86.5" transform="rotate(-90 155.7 86.5)">R55 DNP</text>
<text x="160.8" y="86.5" transform="rotate(-90 160.8 86.5)">R56 DNP</text>
<text x="275.6" y="86.9">U5A</text>
<text x="373" y="86.9">+1V2</text>
<text x="91.2" y="93.2">MCU_TRSTN</text>
<text x="121.5" y="90.1">J12</text>
<text x="164.8" y="93.2">MCU_TMS</text>
<text x="164.8" y="95.8">MCU_TDI</text>
<text x="249.9" y="94.5">MCU_TDI</text>
<text x="249.9" y="92">MCU_TRSTN</text>
<text x="91.2" y="100.9">JTAG_SEL</text>
<text x="164.8" y="100.9">MCU_TDO</text>
<text x="249.9" y="97.1">MCU_TMS</text>
<text x="249.9" y="99.6">MCU_TCK</text>
<text x="322.5" y="101.8">100nF</text>
<text x="322.5" y="96.7">C31</text>
<text x="330.1" y="101.8">100nF</text>
<text x="330.1" y="96.7">C32</text>
<text x="337.7" y="101.8">100nF</text>
<text x="337.7" y="96.7">C33</text>
<text x="345.4" y="101.8">100nF</text>
<text x="345.4" y="96.7">C34</text>
<text x="353" y="101.8">100nF</text>
<text x="353" y="96.7">C35</text>
<text x="360.6" y="101.8">100nF</text>
<text x="360.6" y="96.7">C36</text>
<text x="368.2" y="101.8">100nF</text>
<text x="368.2" y="96.7">C37</text>
<text x="377.1" y="101.8">4.7uF</text>
<text x="377.1" y="96.7">C38</text>
<text x="78.7" y="106.9">C55</text>
<text x="164.8" y="105.9">MCU_TCK</text>
<text x="164.8" y="103.4">MCU_RTCK</text>
<text x="249.9" y="102.1">MCU_TDO</text>
<text x="249.9" y="104.7">MCU_RTCK</text>
<text x="78.7" y="112">100nF</text>
<text x="116.3" y="113.6">TI JTAG</text>
<text x="238.4" y="112.3">ECLK</text>
<text x="373" y="109.8">GND</text>
<text x="74.7" y="119.9">GND</text>
<text x="102.6" y="119.9">GND</text>
<text x="356.5" y="118.6">+3V3</text>
<text x="322.5" y="128.5">C39</text>
<text x="330.1" y="128.5">C40</text>
<text x="337.7" y="128.5">C41</text>
<text x="345.4" y="128.5">C42</text>
<text x="353" y="128.5">C43</text>
<text x="361.9" y="128.5">C44</text>
<text x="238.4" y="135.2">POR_NRESET</text>
<text x="238.4" y="132.6">MCU_RESET</text>
<text x="322.5" y="133.5">100nF</text>
<text x="330.1" y="133.5">100nF</text>
<text x="337.7" y="133.5">100nF</text>
<text x="345.4" y="133.5">100nF</text>
<text x="353" y="133.5">100nF</text>
<text x="361.9" y="133.5">4.7uF</text>
<text x="225.7" y="141.5">+3V3</text>
<text x="232.2" y="143.5">R40</text>
<text x="239.5" y="143.5">1K</text>
<text x="357.8" y="142.8">GND</text>
<text x="252.9" y="147.3">Red</text>
<text x="252.9" y="145.1">D10</text>
<text x="229.8" y="152.5">C45</text>
<text x="229.8" y="157.6">22pF</text>
<text x="229.8" y="161.4">C49</text>
<text x="229.8" y="166.5">22pF</text>
<text x="79.8" y="169.4">+3V3</text>
<text x="124.2" y="168.2">+3V3</text>
<text x="135.6" y="168.2">+3V3</text>
<text x="252.1" y="172.7">0R</text>
<text x="262.6" y="172.7">R42</text>
<text x="73.9" y="179.4">R38</text>
<text x="124" y="178.6" transform="rotate(-90 124 178.6)">10K</text>
<text x="135.4" y="178.6" transform="rotate(-90 135.4 178.6)">10K</text>
<text x="212.3" y="176.8">R43</text>
<text x="212.8" y="174.3">1K</text>
<text x="74.4" y="181.9">1K</text>
<text x="124" y="184.2" transform="rotate(-90 124 184.2)">R36</text>
<text x="135.4" y="184.2" transform="rotate(-90 135.4 184.2)">R37</text>
<text x="143.2" y="186">GIOA7</text>
<text x="211.3" y="183.9">JP1</text>
<text x="289" y="180.9">RM42\TMS570LS</text>
<text x="313.4" y="180.9">GND</text>
<text x="58.8" y="186.4">USER</text>
<text x="75.9" y="186.4">S1</text>
<text x="98.3" y="196.9">100R</text>
<text x="98.9" y="194.3">R39</text>
<text x="207.9" y="192.3">GND</text>
<text x="246" y="192.3">GND</text>
<text x="58.8" y="199">T062S</text>
<text x="75.9" y="199">S2</text>
<text x="139.4" y="198.7">MCU_RESET</text>
<text x="98.3" y="208.3">100R</text>
<text x="98.9" y="205.7">R41</text>
<text x="58.8" y="210.4">T062S</text>
<text x="75.9" y="210.4">S3</text>
<text x="139.4" y="210.1">POR_NRESET</text>
<text x="104.9" y="221.7" transform="rotate(-90 104.9 221.7)">10K</text>
<text x="115.6" y="219.8">C46</text>
<text x="127" y="219.8">C47</text>
<text x="138.4" y="219.8">C48</text>
<text x="78.5" y="222.7">GND</text>
<text x="104.9" y="227.3" transform="rotate(-90 104.9 227.3)">R35</text>
<text x="115.6" y="224.9">100nF</text>
<text x="127" y="224.9">1uF</text>
<text x="138.4" y="224.9">1uF</text>
<text x="122.9" y="231.6">GND</text>
</g>
<g font-size="2.1" fill="#808080">
<text x="113" y="92.9">2</text>
<text x="113" y="95.4">4</text>
<text x="121.4" y="92.9">1</text>
<text x="121.4" y="95.4">3</text>
<text x="270.5" y="91.6">76</text>
<text x="270.5" y="94.2">77</text>
<text x="277.6" y="92.7">TRSTN</text>
<text x="277.6" y="95.3">TDI</text>
<text x="300.2" y="92.7">VCC1</text>
<text x="300.2" y="95.3">VCC2</text>
<text x="310.6" y="91.6">13</text>
<text x="310.6" y="94.2">21</text>
<text x="113" y="98">6</text>
<text x="113" y="100.5">8</text>
<text x="121.4" y="98">5</text>
<text x="121.4" y="100.5">7</text>
<text x="270.5" y="96.7">75</text>
<text x="270.5" y="99.3">79</text>
<text x="270.5" y="101.8">78</text>
<text x="277.6" y="97.8">TMS</text>
<text x="277.6" y="100.4">TCK</text>
<text x="300.2" y="97.8">VCC3</text>
<text x="300.2" y="100.4">VCC4</text>
<text x="310.6" y="96.7">99</text>
<text x="310.6" y="99.3">61</text>
<text x="310.6" y="101.8">88</text>
<text x="111.8" y="103.1">10</text>
<text x="111.8" y="105.6">12</text>
<text x="121.4" y="103.1">9</text>
<text x="121.4" y="105.6">11</text>
<text x="270.5" y="104.3">80</text>
<text x="277.6" y="102.9">TDO</text>
<text x="277.6" y="105.4">RTCK</text>
<text x="294" y="108">VCC_SRAM</text>
<text x="299.7" y="105.4">VNMA</text>
<text x="300.2" y="102.9">VCC5</text>
<text x="310.6" y="104.3">32</text>
<text x="310.6" y="106.9">30</text>
<text x="111.8" y="108.1">14</text>
<text x="121.4" y="108.1">13</text>
<text x="270.5" y="112">84</text>
<text x="277.6" y="113.1">ECLK</text>
<text x="271.7" y="122.1">3</text>
<text x="271.7" y="124.7">4</text>
<text x="277.6" y="123.2">FLTP1</text>
<text x="277.6" y="125.8">FLTP2</text>
<text x="298.1" y="125.8">VCCIO1</text>
<text x="310.6" y="124.7">6</text>
<text x="298.1" y="128.3">VCCIO2</text>
<text x="298.1" y="130.8">VCCIO3</text>
<text x="310.6" y="127.2">28</text>
<text x="310.6" y="129.7">60</text>
<text x="270.5" y="132.3">81</text>
<text x="270.5" y="134.8">31</text>
<text x="277.6" y="133.4">RSTN</text>
<text x="277.6" y="135.9">PORRSTN</text>
<text x="298.1" y="133.4">VCCIO4</text>
<text x="300" y="135.9">VCCP</text>
<text x="310.6" y="132.3">85</text>
<text x="310.6" y="134.8">96</text>
<text x="270.5" y="145">82</text>
<text x="277.6" y="146.1">NERROR</text>
<text x="270.5" y="152.6">16</text>
<text x="277.6" y="153.7">OSCOUT</text>
<text x="300.4" y="151.2">VSS1</text>
<text x="300.4" y="153.7">VSS2</text>
<text x="310.6" y="150.1">7</text>
<text x="310.6" y="152.6">17</text>
<text x="310.6" y="155.1">20</text>
<text x="270.5" y="157.7">15</text>
<text x="277.6" y="158.8">KELVIN_GND</text>
<text x="300.4" y="156.2">VSS3</text>
<text x="300.4" y="158.8">VSS4</text>
<text x="300.4" y="161.3">VSS5</text>
<text x="310.6" y="157.7">29</text>
<text x="310.6" y="160.2">33</text>
<text x="270.5" y="162.8">14</text>
<text x="277.6" y="163.9">OSCIN</text>
<text x="300.4" y="163.9">VSS6</text>
<text x="300.4" y="166.4">VSS7</text>
<text x="310.6" y="162.8">59</text>
<text x="310.6" y="165.3">72</text>
<text x="310.6" y="167.8">86</text>
<text x="270.5" y="172.9">24</text>
<text x="300.4" y="168.9">VSS8</text>
<text x="300.4" y="171.5">VSS9</text>
<text x="310.6" y="170.4">87</text>
<text x="310.6" y="172.9">100</text>
<text x="277.6" y="174">TEST</text>
<text x="299.2" y="174">VSS10</text>
<text x="83.3" y="185.6">1</text>
<text x="90.3" y="185.6">3</text>
<text x="208.3" y="184.3">1</text>
<text x="208.3" y="181.8">2</text>
<text x="83.3" y="188.2">2</text>
<text x="90.3" y="188.2">4</text>
<text x="83.3" y="198.2">1</text>
<text x="83.3" y="200.8">2</text>
<text x="90.3" y="198.2">3</text>
<text x="90.3" y="200.8">4</text>
<text x="83.3" y="209.7">1</text>
<text x="90.3" y="209.7">3</text>
<text x="83.3" y="212.2">2</text>
<text x="90.3" y="212.2">4</text>
</g>
<g font-size="1.8" fill="#808080">
<text x="204.1" y="156.7">16M</text>
<text x="204.1" y="159.3">Y2</text>
</g>
</svg>
